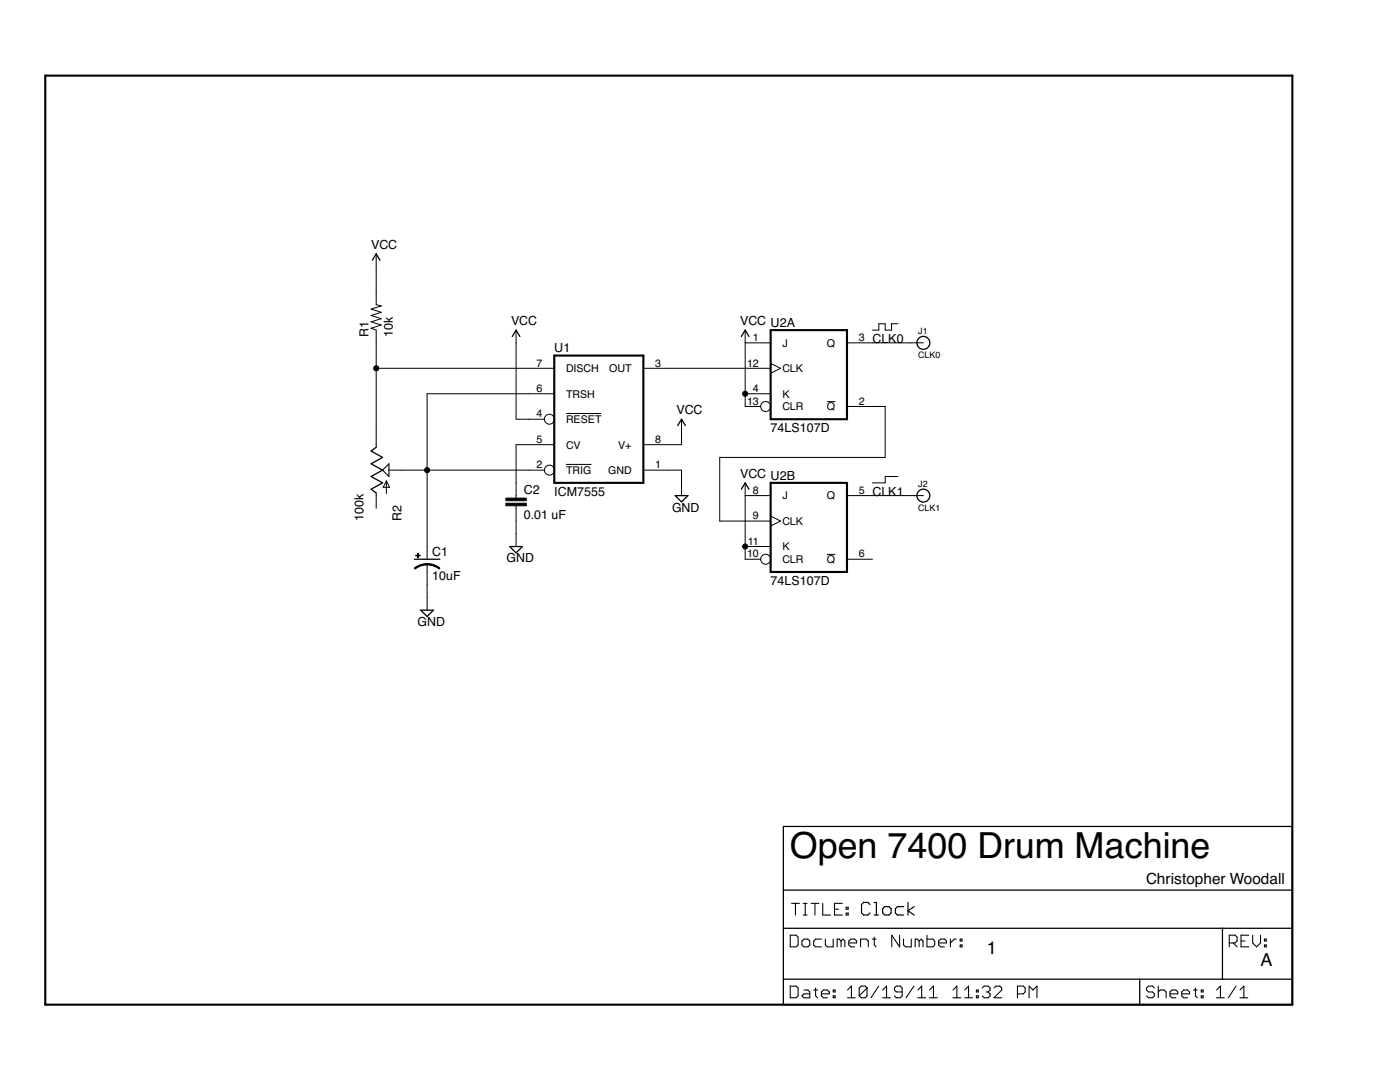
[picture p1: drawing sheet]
<svg xmlns="http://www.w3.org/2000/svg" width="279mm" height="216mm" viewBox="0 0 279 216" stroke-linecap="round" stroke-linejoin="round" font-family="sans-serif">
<g fill="#000" stroke="#000" stroke-width=".2">
<path d="M75.1 58.3v2.5zM75.1 50.7v2.5zM75.1 53.2v5.1zM74.1 65.5l2-.6zM74.1 64.2l2-.6zM74.1 62.9l2-.6zM74.1 61.7l2-.7zM75.1 65.9v2.5zM74.1 65.5l1 .4zM75.1 68.4v5.1zM75.1 73.5v12.7zM74.1 64.2l2 .7z"/>
<path d="M74.1 62.9l2 .7zM74.1 61.7l2 .6zM75.1 60.8l1 .2zM85.2 78.6v15.2zM103 65.9v2.5zM103 68.4v15.3zM105.5 73.5h5.1zM105.5 78.6h5.1zM75.1 73.5h30.4zM85.2 78.6h20.3zM128.4 73.5h5.1zM133.5 73.5h15.2z"/>
<path d="M148.7 68.4h5.1zM148.7 78.6h5.1zM148.7 73.5h5.1zM148.7 65.9v2.5zM148.7 78.6v2.5zM148.7 68.4v10.2zM153.8 72.5l2 1zM153.8 74.5l2-1zM174.1 65.9h1.3zM169 68.4h5.1zM174.1 68.4h7.6zM175.4 64.6v1.3z"/>
<path d="M175.4 64.6h1.3zM176.7 64.6v1.3zM176.7 65.9h1.2zM177.9 64.6v1.3zM177.9 64.6h1.3zM181.7 68.4h2.6zM75.1 86.2v2.5zM75.1 98.4v.5zM75.1 88.7v.5zM77.1 96l-.6 1.2zM77.1 96v2.5zM77.1 96l.6 1.2z"/>
<path d="M76.5 97.2h1.2zM77.6 93.8h2.6zM80.2 93.8h5zM85.2 93.8v15.3zM85.2 93.8h20.3zM103 96.4v2.5zM103 98.9v.5zM103 83.7h2.5zM103 88.7v7.7zM105.5 83.7h3.1zM105.5 88.7h5.1zM105.5 93.8h3.1z"/>
<path d="M103 88.7h2.5zM113 82.5h6.9zM113 92.7h5zM128.4 88.7h5.1zM128.4 93.8h5.1zM133.5 88.7h2.5zM133.5 93.8h2.5zM136 96.4v2.5zM136 83.7v2.5zM136 86.2v2.5zM136 93.8v2.6zM143.6 91.3v12.7z"/>
<path d="M148.7 81.1h3.1zM148.7 98.9h5.1zM148.7 96.4v2.5zM148.7 98.9v10.2zM165 80.1h1.7zM174.1 96.4h2.6zM169 81.1h5.1zM169 98.9h5.1zM174.1 98.9h7.6zM174.1 81.1h2.6zM176.7 95.1v1.3zM176.7 95.1h2.5z"/>
<path d="M176.7 81.1v10.2zM143.6 91.3h33.1zM181.7 98.9h2.6zM75.1 98.9v2.5zM85.2 112.6v1.5zM85.2 109.1v2.5zM85.2 114.1v2.6zM85.2 119.2v2.6zM85.2 116.7v2.5zM103 106.5v2.6zM103 101.4v2.6zM103 100.9v.5z"/>
<path d="M103 104v2.5zM148.7 109.1h5.1zM148.7 104h5.1zM148.7 111.6h3.1zM148.7 109.1v2.5zM143.6 104h5.1zM153.8 103l2 1zM153.8 105l2-1zM165 110.6h1.7zM169 111.6h5.1z"/>
<path d="M82.7 113.3l1.2-.6 1.3-.2v.2l-1 .2-1.4 .6z" fill-rule="evenodd"/>
<path d="M85.2 112.5h.3a3.9 3.9 0 0 1 2.3 .8l-.2 .2-1.3-.6-1.1-.2z" fill-rule="evenodd"/>
<circle cx="75.1" cy="73.5" r=".51"/>
<circle cx="148.7" cy="78.6" r=".51"/>
<circle cx="85.2" cy="93.8" r=".51"/>
<circle cx="148.7" cy="109.1" r=".51"/>
</g>
<g fill="#000" stroke="#000" stroke-width=".42">
<path d="M9 15.1h248.9zM9 15.1v185.4zM257.9 15.1v185.4zM110.6 71v25.4zM110.6 71h17.8zM153.8 65.9v17.8zM153.8 65.9h15.2zM110.6 96.4h17.8zM128.4 71v25.4zM153.8 83.7h15.2zM153.8 96.4v17.7zM169 65.9v17.8z"/>
<path d="M153.8 96.4h15.2zM153.8 114.1h15.2zM169 96.4v17.7zM9 200.5h248.9z"/>
</g>
<g fill="#000" stroke="#000" stroke-width=".25">
<path d="M75.1 50.7l-.8 1.2zM75.1 50.7l.7 1.2zM103 65.9l-.8 1.2zM103 65.9l.8 1.2zM148.7 65.9l-.7 1.2zM148.7 65.9l.8 1.2zM74.1 97.6l2.2-1.2zM74.1 95.1l2.2-1.3zM74.1 92.5l2.2-1.2zM74.1 90l1-.8zM74.1 97.6l1 .8zM74.1 95.1l2.2 1.3z"/>
<path d="M74.1 92.5l2.2 1.3zM74.1 90l2.2 1.3zM134.7 98.9h2.6zM136 83.7l-.7 1.2zM136 83.7l.8 1.2zM137.3 98.9l-1.3 1.3zM148.7 96.4l-.7 1.2zM148.7 96.4l.8 1.2zM82.7 111.6h5.1zM101.7 109.1h2.6zM101.7 109.1l1.3 1.2zM104.3 109.1l-1.3 1.2z"/>
<path d="M134.7 98.9l1.3 1.3zM84 121.8h2.5zM84 121.8l1.2 1.2zM86.5 121.8l-1.3 1.2zM156.3 177.6h101.6zM156.3 164.9v12.7zM156.3 164.9h101.6zM257.9 164.9v12.7zM257.9 177.6v7.6zM156.3 195.4h71.2zM156.3 185.2v10.2zM156.3 177.6v7.6z"/>
<path d="M227.5 195.4v5.1zM227.5 195.4h16.5zM244 185.2v10.2zM156.3 185.2h87.7zM244 195.4h13.9zM244 185.2h13.9zM257.9 185.2v10.2zM257.9 195.4v5.1zM156.3 200.5h71.2zM156.3 195.4v5.1zM227.5 200.5h30.4z"/>
</g>
<g fill="#000" stroke="#000" stroke-width=".21">
<path d="M76.3 93.8l1.3-1.3zM76.3 93.8l1.3 1.3zM77.6 92.5v2.6zM157.7 196.8v2.3zM157.7 199.1h1.2zM157.7 186.6v2.3zM157.7 188.9h1.2zM158 180.3h1.5zM158.7 180.3v2.3zM158.9 199.1l.4-.4zM157.7 196.8h1.2zM158.9 188.9l.4-.3z"/>
<path d="M157.7 186.6h1.2zM159.3 197.1v1.6zM158.9 196.8l.4 .3zM159.3 187v1.6zM158.9 186.6l.4 .4zM160 198.7l.4-.4zM160 187.8v.8zM160 188.6l.4 .3zM160.3 182.6h.8zM160.3 180.3h.8zM160.4 197.5h.8zM160 198.7l.4 .4z"/>
<path d="M160.4 198.3h1.2zM160.4 188.9h.8zM160 187.8l.4-.4zM160.7 180.3v2.3zM161.2 197.5l.4 .4zM161.2 188.9l.4-.3zM160.4 187.4h.8zM161.6 197.9v1.2zM160.4 199.1h1.2zM161.6 187.8v.8zM161.2 187.4l.4 .4zM161.9 180.3h1.5z"/>
<path d="M162.4 197.5h.8zM162.4 187.8v.8zM162.4 188.6l.4 .3zM162.6 180.3v2.3zM162.8 197.1v1.6zM162.8 198.7l.4 .4zM162.8 187.4l-.4 .4zM162.8 188.9h1.1zM163.9 197.9v.8zM163.9 197.9l.4-.4zM162.8 187.4h1.1zM164.2 180.3v2.3z"/>
<path d="M164.2 182.6h1.6zM163.9 198.7l.4 .4zM164.3 197.5h.8zM164.7 187.4v1.2zM164.7 188.6l.4 .3zM164.3 199.1h.8zM165.1 197.5l.4 .4zM165.1 188.9h1.2zM165.5 197.9v.4zM163.9 198.3h1.6zM166.3 197.5h.4zM166.3 197.5v.4z"/>
<path d="M166.3 198.7h.4zM166.3 198.7v.4zM166.3 187.4v1.5zM166.5 180.3v2.3zM166.5 182.6h1.6zM166.5 181.4h.8zM166.7 197.5v.4zM166.3 197.9h.4zM166.7 198.7v.4zM166.3 199.1h.4zM167.1 187.4v1.5zM167.1 187.4h.3z"/>
<path d="M167.4 187.4l.5 .4zM167.9 187.8v1.1zM168.2 187.4l-.3 .4zM166.5 180.3h1.6zM168.2 187.4l.4 .4zM168.6 187.8v1.1zM168.9 181h.4zM168.9 181v.4zM168.9 182.2h.4zM168.9 182.2v.4zM169.1 197.5l.8-.7zM169.1 199.1h1.6z"/>
<path d="M169.3 181v.4zM168.9 181.4h.4zM169.3 182.2v.4zM168.9 182.6h.4zM169.4 187.8v.8zM169.4 187.8l.4-.4zM169.4 188.6l.4 .3zM169.8 187.4h.8zM169.9 196.8v2.3zM169.8 188.9h.8zM170.6 187.4l.4 .4zM171 187.8v.4z"/>
<path d="M169.4 188.2h1.6zM171.5 197.1v1.6zM171.5 197.1l.4-.3zM171.5 198.7l1.5-1.6zM171.7 187.4v1.5zM171.7 187.4h1.2zM171.9 196.8h.8zM171.5 198.7l.4 .4zM172.7 196.8l.3 .3zM171.9 199.1h.8zM172.9 187.4l.4 .4zM173 197.1v1.6z"/>
<path d="M173 198.7l-.3 .4zM173.3 187.8v1.1zM175.4 196.8l-1.6 2.3zM174.1 187.4h.8zM174.5 187v1.6zM174.5 188.6l.4 .3zM176.1 197.5l.8-.7zM176.1 199.1h1.6zM176.9 196.8v2.3zM178 186.6v2.3zM178 186.6l1.5 2.3zM178.5 198.7l.4 .4z"/>
<path d="M178.5 197.1v.4zM178.5 197.5l.4 .4zM178.9 199.1h.8zM178.9 196.8l-.4 .3zM178.9 197.9h1.1zM179.5 186.6v2.3zM179.7 199.1l.3-.4zM178.9 196.8h.8zM180 197.1v1.6zM179.7 196.8l.3 .3zM180.3 187.4v1.2zM180.3 188.6l.4 .3z"/>
<path d="M180.7 188.9h1.2zM182.4 196.8l-1.6 2.3zM181.9 187.4v1.5zM182.6 187.4v1.5zM182.6 187.4h.4zM183 187.4l.4 .4zM183.9 196.8l-.7 .7zM183.2 199.1h1.5zM183.4 187.8v1.1zM183.4 187.8l.4-.4zM183.8 187.4l.4 .4zM183.9 196.8v2.3z"/>
<path d="M184.2 187.8v1.1zM185 186.6v2.3zM185 188.9h1.2zM185.5 197.5l.8-.7zM185.5 199.1h1.6zM186.2 188.9l.3-.3zM185 187.4h1.2zM186.3 196.8v2.3zM186.5 187.8v.8zM186.2 187.4l.3 .4zM187.3 187.8v.8zM187.3 187.8l.4-.4z"/>
<path d="M187.3 188.6l.4 .3zM187.7 187.4h.8zM187.7 188.9h.8zM188.5 187.4l.4 .4zM188.9 187.8v.4zM187.3 188.2h1.6zM189.7 187.4v1.5zM189.7 188.2l.8-.8zM190.2 197.5l.8-.7zM190.2 199.1h1.5zM190.5 187.4h.3zM191 196.8v2.3z"/>
<path d="M191.6 187.4h.4zM191.6 187.4v.4zM191.6 188.6h.4zM191.6 188.6v.3zM192 187.4v.4zM191.6 187.8h.4zM192 188.6v.3zM191.6 188.9h.4zM193.3 196.8l-.8 .7zM192.5 199.1h1.6zM193.3 196.8v2.3zM194.9 197.5h.3z"/>
<path d="M194.9 197.5v.4zM194.9 198.7h.3zM194.9 198.7v.4zM195.2 197.5v.4zM194.9 197.9h.3zM195.2 198.7v.4zM194.9 199.1h.3zM196 197.1l.4-.3zM196.4 196.8h.8zM196 198.7l.4 .4zM197.2 196.8l.4 .3zM196.8 197.9h.4z"/>
<path d="M197.2 197.9l.4 .4zM196.4 199.1h.8zM197.6 197.1v.4zM197.6 197.5l-.4 .4zM197.6 198.3v.4zM197.6 198.7l-.4 .4zM198.4 199.1l1.5-1.6zM198.8 196.8l-.4 .3zM198.8 196.8h.7zM198.4 199.1h1.5zM199.9 197.1v.4zM199.5 196.8l.4 .3z"/>
<path d="M203.1 196.8v2.3zM203.1 196.8h1.1zM204.2 196.8l.4 .3zM203.1 198.3h1.1zM204.6 197.1v.8zM204.6 197.9l-.4 .4zM205.4 196.8v2.3zM205.4 196.8l.8 .7zM206.2 197.5l.7-.7zM206.9 196.8v2.3zM228.8 197.1v.4zM228.8 197.5l.4 .4z"/>
<path d="M228.8 197.1l.4-.3zM229.2 197.9h.8zM228.8 198.7l.4 .4zM229.2 196.8h.8zM230 197.9l.4 .4zM229.2 199.1h.8zM230 196.8l.4 .3zM230.4 198.3v.4zM230.4 198.7l-.4 .4zM231.2 196.8v2.3zM231.2 197.9l.3-.4zM231.5 197.5h.8z"/>
<path d="M232.3 197.5l.4 .4zM232.7 197.9v1.2zM233.5 197.9v.8zM233.5 197.9l.4-.4zM233.5 198.7l.4 .4zM233.9 197.5h.8zM233.9 199.1h.8zM234.7 197.5l.4 .4zM235.1 197.9v.4zM233.5 198.3h1.6zM235.8 197.9v.8zM235.8 197.9l.4-.4z"/>
<path d="M235.8 198.7l.4 .4zM236.2 197.5h.8zM236.2 199.1h.8zM237 197.5l.4 .4zM237.4 197.9v.4zM235.8 198.3h1.6zM238.2 197.5h.8zM238.6 197.1v1.6zM238.6 198.7l.4 .4zM239.7 197.5h.4zM239.7 197.5v.4zM239.7 198.7h.4z"/>
<path d="M239.7 198.7v.4zM240.1 197.5v.4zM239.7 197.9h.4zM240.1 198.7v.4zM239.7 199.1h.4zM242.8 197.5l.8-.7zM242.8 199.1h1.5zM243.6 196.8v2.3zM246.7 196.8l-1.6 2.3zM245.3 186.6v2.3zM245.3 186.6h1.2zM246.1 188.2l.8 .7z"/>
<path d="M246.5 186.6l.4 .4zM245.3 188.2h1.2zM246.9 187v.8zM246.9 187.8l-.4 .4zM247.5 197.5l.7-.7zM247.5 199.1h1.5zM247.7 186.6v2.3zM247.7 188.9h1.5zM247.7 187.8h.8zM248.2 196.8v2.3zM247.7 186.6h1.5zM250 186.6v1.6z"/>
<path d="M250 188.2l.8 .7zM250.8 188.9l.8-.7zM251.6 186.6v1.6zM252.3 187.4h.4zM252.3 187.4v.4zM252.3 188.6h.4zM252.3 188.6v.3zM252.7 187.4v.4zM252.3 187.8h.4zM252.7 188.6v.3zM252.3 188.9h.4z"/>
</g>
<g fill="#000" stroke="#000" stroke-width=".23">
<path d="M171.9 180.5v1.7zM171.9 182.2l.5 .4zM172.4 180.1l-.5 .4zM172.4 182.6h.8zM172.4 180.1h.8zM173.6 182.2l-.4 .4zM173.2 180.1l.4 .4zM174.5 180.1h.4zM174.5 182.6h.8zM174.9 180.1v2.5zM176.1 181.3v.9zM176.1 182.2l.5 .4z"/>
<path d="M176.6 182.6h.8zM176.1 181.3l.5-.4zM177.4 182.6l.4-.4zM176.6 180.9h.8zM177.8 181.3v.9zM177.4 180.9l.4 .4zM178.7 181.3v.9zM178.7 182.2l.4 .4zM179.1 180.9l-.4 .4zM179.1 182.6h1.3zM179.1 180.9h1.3zM181.2 180.1v2.5z"/>
<path d="M181.2 181.7l1.3-.8zM181.2 181.7l1.3 .9z"/>
</g>
<g fill="none" stroke="#000" stroke-width=".2">
<circle cx="109.6" cy="93.8" r=".99"/>
<circle cx="109.6" cy="83.7" r=".99"/>
<circle cx="152.8" cy="81.1" r=".99"/>
<circle cx="152.8" cy="111.6" r=".99"/>
</g>
<path d="M101 99.4h4v.5h-4zM83 110.8h.9v.1h-.9zM83.4 110.4h.1v.9h-.1zM101 100.4h4v.5h-4z" fill="#000" stroke="#000" stroke-width=".2"/>
<g fill="none" stroke="#000" stroke-width=".25">
<circle cx="184.3" cy="68.4" r="1.29"/>
<circle cx="184.3" cy="98.9" r="1.29"/>
</g>
<text font-size="7.2" x="157.6" y="171.3">Open 7400 Drum Machine</text>
<g font-size="3.6">
<text x="197" y="190.3">1</text>
<text x="251.6" y="192.9">A</text>
</g>
<text font-size="3.1" x="228.7" y="176.3">Christopher Woodall</text>
<g font-size="2.5">
<text x="74.1" y="49.6">VCC</text>
<text x="102" y="64.9">VCC</text>
<text x="147.7" y="64.9">VCC U2A</text>
<text x="73.6" y="67.1" transform="rotate(-90 73.6 67.1)">R1</text>
<text x="78.4" y="67.1" transform="rotate(-90 78.4 67.1)">10k</text>
<text x="110.6" y="70.3">U1</text>
<text x="174.1" y="68.4">CLK0</text>
<text x="135" y="82.6">VCC</text>
<text x="153.8" y="86.2">74LS107D</text>
<text x="147.7" y="95.3">VCC U2B</text>
<text x="104.5" y="98.5">C2</text>
<text x="110.6" y="98.9">ICM7555</text>
<text x="174.1" y="98.9">CLK1</text>
<text x="72.5" y="104" transform="rotate(-90 72.5 104)">100k</text>
<text x="80.1" y="104" transform="rotate(-90 80.1 104)">R2</text>
<text x="104.5" y="103.6">0.01 uF</text>
<text x="134.1" y="102.1">GND</text>
<text x="86.2" y="111">C1</text>
<text x="101.1" y="112.2">GND</text>
<text x="86.2" y="115.8">10uF</text>
<text x="153.8" y="116.7">74LS107D</text>
<text x="83.3" y="124.9">GND</text>
</g>
<g font-size="2.1">
<text x="150.3" y="68.1">1</text>
<text x="156.1" y="69.2">J</text>
<text x="165" y="69.2">Q</text>
<text x="171.4" y="68.1">3</text>
<text x="107.1" y="73.1">7</text>
<text x="113" y="74.3">DISCH</text>
<text x="121.6" y="74.3">OUT</text>
<text x="130.7" y="73.1">3</text>
<text x="149.1" y="73.1">12</text>
<text x="156.1" y="74.3">CLK</text>
<text x="107.1" y="83.3">4</text>
<text x="107.1" y="78.2">6</text>
<text x="113" y="79.3">TRSH</text>
<text x="149.1" y="80.8">13</text>
<text x="150.3" y="78.2">4</text>
<text x="156.1" y="79.3">K</text>
<text x="156.1" y="81.9">CLR</text>
<text x="165" y="81.9">Q</text>
<text x="171.4" y="80.8">2</text>
<text x="107.1" y="88.4">5</text>
<text x="113" y="84.4">RESET</text>
<text x="113" y="89.5">CV</text>
<text x="123.3" y="89.5">V+</text>
<text x="130.7" y="88.4">8</text>
<text x="107.1" y="93.5">2</text>
<text x="113" y="94.6">TRIG</text>
<text x="121.4" y="94.6">GND</text>
<text x="130.7" y="93.5">1</text>
<text x="150.3" y="98.5">8</text>
<text x="156.1" y="99.7">J</text>
<text x="165" y="99.7">Q</text>
<text x="171.4" y="98.5">5</text>
<text x="150.3" y="103.6">9</text>
<text x="156.1" y="104.7">CLK</text>
<text x="149.1" y="111.2">10</text>
<text x="149.2" y="108.7">11</text>
<text x="156.1" y="109.8">K</text>
<text x="156.1" y="112.4">CLR</text>
<text x="165" y="112.4">Q</text>
<text x="171.4" y="111.2">6</text>
</g>
<g font-size="1.8">
<text x="183.3" y="71.5">CLK0</text>
<text x="183.3" y="66.6">J1</text>
<text x="183.3" y="101.9">CLK1</text>
<text x="183.3" y="97.1">J2</text>
</g>
</svg>
